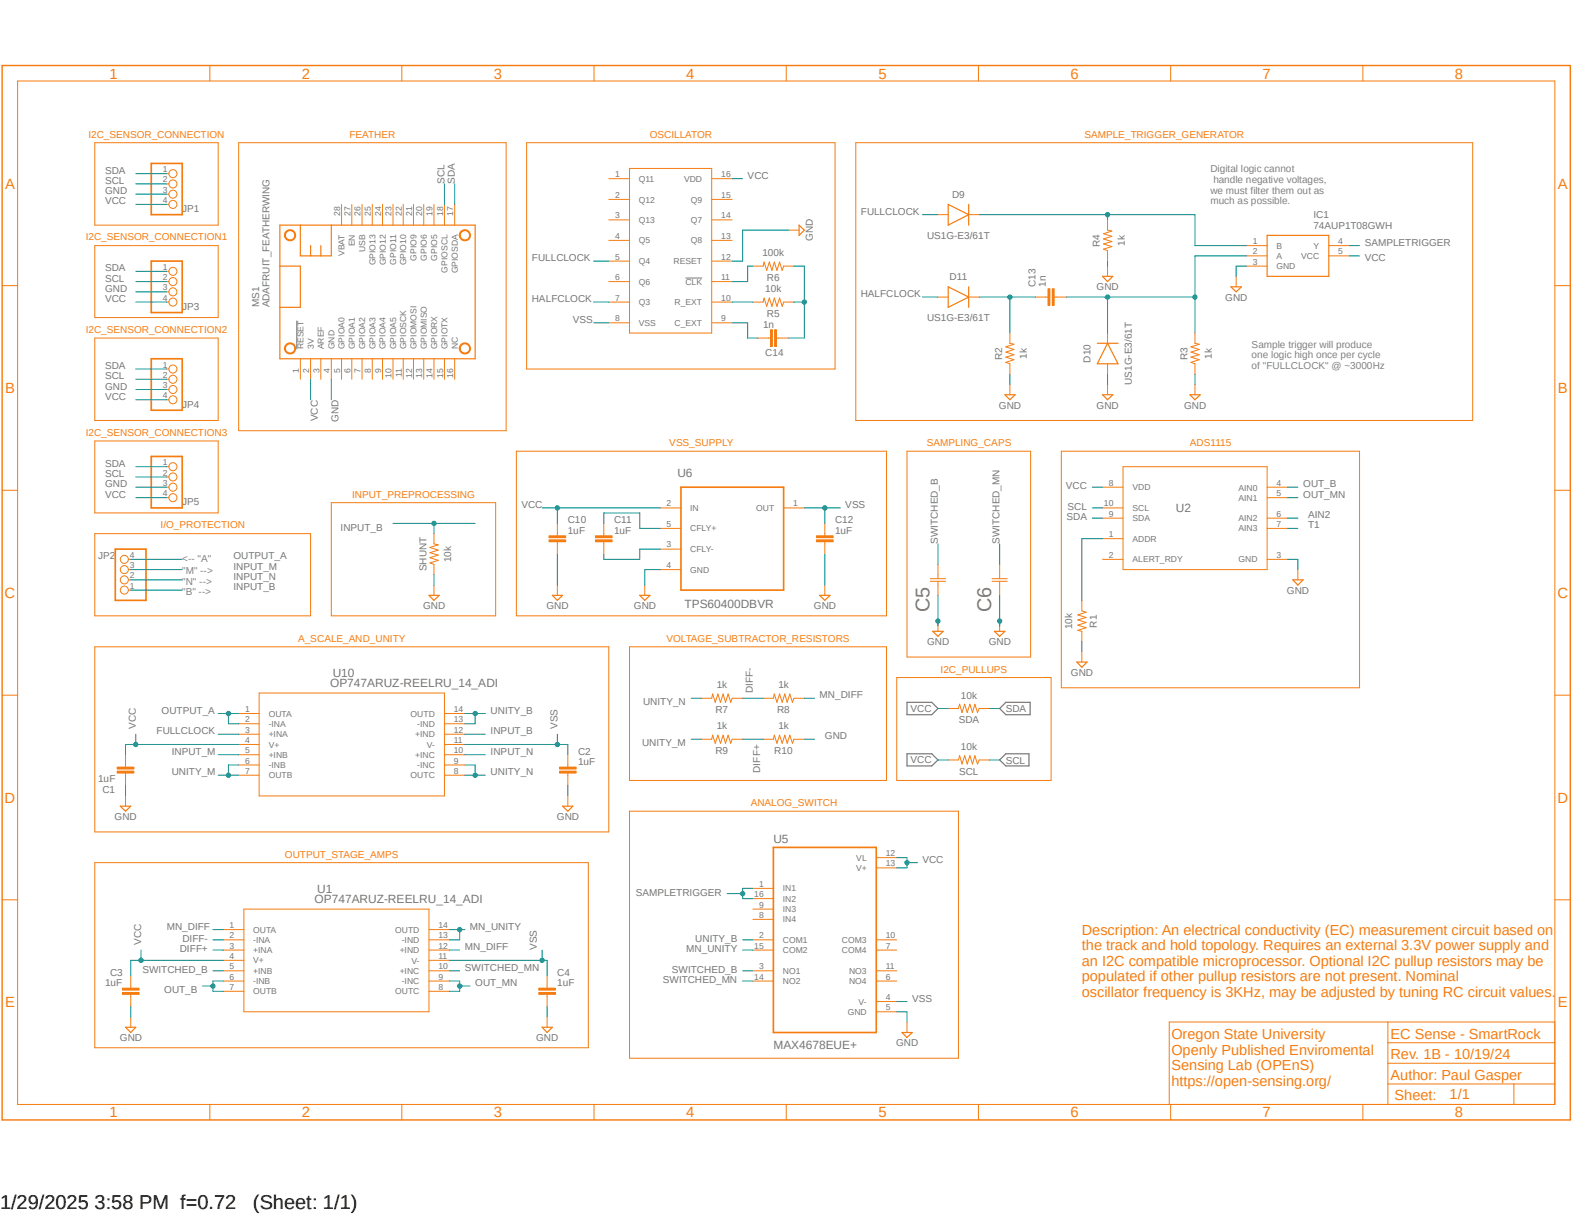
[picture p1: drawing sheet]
<svg xmlns="http://www.w3.org/2000/svg" width="279mm" height="216mm" viewBox="0 0 279 216" stroke-linecap="round" stroke-linejoin="round" font-family="sans-serif">
<path d="M0 11.4l279.4 188M279.4 11.4l-279.4 188" fill="none" stroke="#fff" stroke-width=".18"/>
<path d="M52.7 57v5.1M121.8 49.4h3" fill="none" stroke="#757575" stroke-width=".18"/>
<path d="M161.2 124.8h4.4l1.1 1.1-1.1 1.1h-4.4zM161.2 133.9h4.4l1.1 1.1-1.1 1.1h-4.4zM178.8 124.8h4.3v2.2h-4.3l-1.1-1.1zM178.8 133.9h4.1v2.2h-4.1l-1.1-1.1z" fill="none" stroke="#757575" stroke-width=".21"/>
<g fill="none" stroke="#f57c10" stroke-width=".18">
<path d="M108.2 31.7h3.7M108.2 35.4h3.7M108.2 39.1h3.7M111.9 29.9h14.6v29.3h-14.6zM126.5 31.7h3.6M126.5 35.4h3.6M126.5 39.1h3.6M166.7 38.1h1.8M172.2 38.1h1.8M196.8 39.1v1.8l.8 .2-1.5 .4 1.5 .5-1.5 .5 1.5 .4-1.5 .4 1.5 .5-1.5 .5 .7 .2v1.9M108.2 42.7h3.7M108.2 46.4h3.7"/>
<path d="M108.2 50h3.7M108.2 53.7h3.7M108.2 57.4h3.7M126.5 42.7h3.6M126.5 46.4h3.6M126.5 50h3.6M126.5 53.7h3.6M126.5 57.4h3.6M133.8 53.7h1.8l.2-.7 .5 1.4 .4-1.4 .5 1.4 .4-1.4 .5 1.4 .5-1.4 .4 1.4 .3-.7h1.8M133.8 47.3h1.8l.2-.7 .5 1.4 .4-1.4 .5 1.4 .4-1.4 .5 1.4 .5-1.4 .4 1.4 .3-.7h1.8M136.9 58.6h.4v3h-.4zM137.7 58.6h.3v3h-.3z"/>
<path d="M140.2 40.9h1.8M166.7 52.8h1.8M172.2 52.8h1.8M179.5 59.2v1.8l.7 .2-1.4 .4 1.4 .5-1.4 .5 1.4 .4-1.4 .5 1.4 .4-1.4 .5 .7 .2v1.9M184.1 52.8h2.2M186.3 51.3h.3v3h-.3zM187 51.3h.4v3h-.4zM187.4 52.8h2.2M196.8 47.3v1.8M196.8 59.2v1.8M212.4 59.2v1.8l.7 .2-1.4 .4 1.4 .5-1.4 .5 1.4 .4-1.4 .5 1.4 .4-1.4 .5 .7 .2v1.9M219.7 49.1v1.9"/>
<path d="M221.5 43.6h3.7M221.5 45.5h3.7M221.5 47.3h3.7M236.2 43.6h3.6M236.2 45.5h3.6M134.7 60.1h2.2M138 60.1h2.2M179.5 68.3v1.8M196.8 64.6v1.9M196.8 68.3v1.8M212.4 68.3v1.8M77.1 94.8v1.8l.8 .2-1.5 .5 1.5 .4-1.5 .5 1.5 .4-1.5 .5 1.5 .5-1.5 .4 .7 .3v1.8"/>
<path d="M97.6 95.9h2.9v.4h-2.9zM97.6 95.2h2.9v.3h-2.9zM99.1 93v2.2M99.1 96.3v2.2M105.8 95.9h3v.4h-3zM105.8 95.2h3v.3h-3zM107.3 93v2.2M107.3 96.3v2.2M117.3 90.3h3.7M117.3 93.9h3.7M117.3 97.6h3.7M139.3 90.3h3.7"/>
<path d="M145.1 95.9h3v.4h-3zM145.1 95.2h3v.3h-3zM146.6 93v2.2M146.6 96.3v2.2M77.1 104v1.8M99.1 104v1.8M114.6 104v1.8M117.3 101.2h3.7M146.6 104v1.8M230.7 101.2v1.8M20.8 136.3h3v.4h-3zM20.8 137h3v.4h-3z"/>
<path d="M22.3 134.1v2.2M22.3 137.4v2.2M42.4 126.8h3.7M42.4 128.6h3.7M42.4 130.5h3.7M42.4 132.3h3.7M42.4 134.1h3.7M42.4 135.9h3.7M42.4 137.8h3.7M46.1 123.1h32.9v18.3h-32.9zM79 126.8h3.6M79 128.6h3.6"/>
<path d="M79 130.5h3.6M79 132.3h3.6M79 134.1h3.6M79 135.9h3.6M79 137.8h3.6M99.4 137h3v.4h-3zM99.4 136.3h3v.4h-3zM100.9 134.1v2.2M100.9 137.4v2.2M124.7 124.1h1.8l.2-.8 .4 1.5 .5-1.5 .5 1.5 .4-1.5 .4 1.5 .5-1.5 .5 1.5 .2-.7h1.9M124.7 131.4h1.8l.2-.8 .4 1.5 .5-1.5 .5 1.5 .4-1.5 .4 1.5 .5-1.5 .5 1.5 .2-.7h1.9M135.6 124.1h1.9l.1-.8 .5 1.5 .5-1.5 .4 1.5 .5-1.5 .4 1.5 .5-1.5 .4 1.5 .3-.7h1.9"/>
<path d="M135.6 131.4h1.9l.1-.8 .5 1.5 .5-1.5 .4 1.5 .5-1.5 .4 1.5 .5-1.5 .4 1.5 .3-.7h1.9M22.3 141.4v1.9M100.9 141.4v1.9M133.8 157.9h3.7M133.8 159.7h3.7M155.7 152.4h3.7M155.7 154.2h3.7M21.8 176.4h2.9v.3h-2.9zM21.8 175.6h2.9v.3h-2.9zM23.2 173.4v2.2M23.2 176.7v2.2M39.7 165.2h3.6"/>
<path d="M39.7 167h3.6M39.7 168.8h3.6M39.7 170.6h3.6M39.7 172.5h3.6M39.7 174.3h3.6M39.7 176.1h3.6M43.3 161.5h32.9v18.3h-32.9zM76.2 165.2h3.7M76.2 167h3.7M76.2 168.8h3.7M76.2 170.6h3.7M76.2 172.5h3.7"/>
<path d="M76.2 174.3h3.7M76.2 176.1h3.7M95.8 176.4h2.9v.3h-2.9zM95.8 175.6h2.9v.3h-2.9zM97.2 173.4v2.2M97.2 176.7v2.2M133.8 167h3.7M133.8 168.8h3.7M133.8 172.5h3.7M133.8 174.3h3.7M133.8 161.5h3.7M133.8 163.4h3.7"/>
<path d="M155.7 167h3.7M155.7 168.8h3.7M155.7 172.5h3.7M155.7 174.3h3.7M155.7 179.8h3.7M155.7 178h3.7M23.2 180.7v1.8M97.2 180.7v1.8M161.2 181.6v1.9"/>
</g>
<g fill="none" stroke="#f57c10" stroke-width=".34">
<path d="M137.1 58.6v3M137.8 58.6v3M186.4 51.3v3M187.2 51.3v3M97.6 96.1h2.9M97.6 95.4h2.9M105.8 96.1h3M105.8 95.4h3M145.1 96.1h3M145.1 95.4h3M20.8 136.5h3M20.8 137.2h3"/>
<path d="M99.4 136.5h3M99.4 137.2h3M21.8 176.5h2.9M21.8 175.8h2.9M95.8 176.5h2.9M95.8 175.8h2.9"/>
</g>
<g fill="none" stroke="#f57c10" stroke-width=".21">
<path d="M168.5 36.3l3.7 1.8-3.7 1.9zM172.2 36.3v3.7M142 40l1 .9-1 .9zM168.5 51l3.7 1.8-3.7 1.8zM172.2 51v3.6M196 49.1h1.8l-1 .9zM218.8 51h1.8l-.9 .9zM225.2 41.8h11v7.3h-11zM178.6 70.1h1.8l-.9 .9zM195 61h3.7M196 70.1h1.8l-1 .9zM196.8 61l1.9 3.6h-3.7z"/>
<path d="M211.5 70.1h1.8l-.9 .9zM76.2 105.8h1.9l-1 .9zM98.2 105.8h1.8l-.9 .9zM113.7 105.8h1.8l-.9 .9zM145.7 105.8h1.8l-.9 .9zM229.8 103h1.8l-.9 1zM21.4 143.3h1.8l-.9 .8zM100 143.3h1.8l-.9 .8zM22.3 182.5h1.8l-.9 1zM96.4 182.5h1.8l-1 1zM160.3 183.5h1.8l-.9 .9z"/>
</g>
<path d="M121 86.6h18.3v18.3h-18.3zM137.5 150.6h18.2v32.9h-18.2z" fill="none" stroke="#f57c10" stroke-width=".3"/>
<path d="M82 41.1a1.01 1.01 0 0 1 1.5 .2 1.01 1.01 0 0 1-.6 1.5 1.01 1.01 0 0 1-1.3-1h.2a.83 .83 0 0 1 1.1-.8 .83 .83 0 0 1 .3 1.4 .83 .83 0 0 1-1.3-.2l-.1-.4h-.2l.1-.4z" fill-rule="evenodd" fill="#f57c10"/>
<path d="M82 41.1a1.01 1.01 0 0 1 1.5 .2 1.01 1.01 0 0 1-.6 1.5 1.01 1.01 0 0 1-1.3-1h.2a.83 .83 0 0 1 1.1-.8 .83 .83 0 0 1 .3 1.4 .83 .83 0 0 1-1.3-.2l-.1-.4h-.2l.1-.4z" fill="none" stroke="#f57c10" stroke-width=".18"/>
<path d="M82 61.2a1.01 1.01 0 0 1 1.5 .3 1.01 1.01 0 0 1-.6 1.4 1.01 1.01 0 0 1-1.3-1h.2a.83 .83 0 0 1 1.1-.8 .83 .83 0 0 1 .3 1.4 .83 .83 0 0 1-1.3-.2l-.1-.4h-.2l.1-.4z" fill-rule="evenodd" fill="#f57c10"/>
<path d="M82 61.2a1.01 1.01 0 0 1 1.5 .3 1.01 1.01 0 0 1-.6 1.4 1.01 1.01 0 0 1-1.3-1h.2a.83 .83 0 0 1 1.1-.8 .83 .83 0 0 1 .3 1.4 .83 .83 0 0 1-1.3-.2l-.1-.4h-.2l.1-.4z" fill="none" stroke="#f57c10" stroke-width=".18"/>
<path d="M50.9 61.2a1.01 1.01 0 0 1 1.5 .3 1.01 1.01 0 0 1-.6 1.4 1.01 1.01 0 0 1-1.3-1h.2a.83 .83 0 0 1 1.1-.8 .83 .83 0 0 1 .4 1.4 .83 .83 0 0 1-1.4-.2l-.1-.4h-.2l.1-.4z" fill-rule="evenodd" fill="#f57c10"/>
<path d="M50.9 61.2a1.01 1.01 0 0 1 1.5 .3 1.01 1.01 0 0 1-.6 1.4 1.01 1.01 0 0 1-1.3-1h.2a.83 .83 0 0 1 1.1-.8 .83 .83 0 0 1 .4 1.4 .83 .83 0 0 1-1.4-.2l-.1-.4h-.2l.1-.4z" fill="none" stroke="#f57c10" stroke-width=".18"/>
<path d="M50.9 41.1a1.01 1.01 0 0 1 1.5 .2 1.01 1.01 0 0 1-.6 1.5 1.01 1.01 0 0 1-1.3-1h.2a.83 .83 0 0 1 1.1-.8 .83 .83 0 0 1 .4 1.4 .83 .83 0 0 1-1.4-.2l-.1-.4h-.2l.1-.4z" fill-rule="evenodd" fill="#f57c10"/>
<g fill="none" stroke="#f57c10" stroke-width=".18">
<path d="M3.1 14.4h273.3v181.9h-273.3zM37.3 11.6v2.8M71.4 11.6v2.8M105.6 11.6v2.8M139.7 11.6v2.8M173.9 11.6v2.8M208.1 11.6v2.8M242.2 11.6v2.8M29.6 30.9h.4M29.6 32.7h.4M29.6 34.5h.4M29.6 36.3h.4"/>
<path d="M60.7 36.3v3.7M62.5 36.3v3.7M64.3 36.3v3.7M66.2 36.3v3.7M68 36.3v3.7M69.8 36.3v3.7M71.7 36.3v3.7M73.5 36.3v3.7M75.3 36.3v3.7M77.1 36.3v3.7M79 36.3v3.7M80.8 36.3v3.7"/>
<path d="M.4 50.8h2.7M29.6 48.2h.4M29.6 50h.4M29.6 51.9h.4M29.6 53.7h.4M50.9 41.1a1.01 1.01 0 0 1 1.5 .2 1.01 1.01 0 0 1-.6 1.5 1.01 1.01 0 0 1-1.3-1h.2a.83 .83 0 0 1 1.1-.8 .83 .83 0 0 1 .4 1.4 .83 .83 0 0 1-1.4-.2l-.1-.4h-.2l.1-.4zM276.4 50.8h2.7M29.6 65.6h.4M29.6 67.4h.4M29.6 69.2h.4M29.6 71h.4M53.4 63.8v3.6"/>
<path d="M55.2 63.8v3.6M57 63.8v3.6M58.9 63.8v3.6M60.7 63.8v3.6M62.5 63.8v3.6M64.3 63.8v3.6M66.2 63.8v3.6M68 63.8v3.6M69.8 63.8v3.6M71.7 63.8v3.6M73.5 63.8v3.6M75.3 63.8v3.6"/>
<path d="M77.1 63.8v3.6M79 63.8v3.6M80.8 63.8v3.6M.4 87.1h2.7M22.8 99.4h.4M29.6 86.6h.4M29.6 88.4h.4M29.6 82.9h.4M29.6 84.8h.4M196 95.7h3.6M196 99.4h3.6M196 86.6h3.6"/>
<path d="M196 92.1h3.6M196 90.3h3.6M199.6 82.9h25.6v18.3h-25.6zM225.2 99.4h3.7M225.2 86.6h3.7M225.2 88.4h3.7M225.2 92.1h3.7M225.2 93.9h3.7M276.4 87.1h2.7M22.8 101.2h.4M22.8 104.9h.4M22.8 103h.4"/>
<path d="M165.4 103.3h2.7M165.4 102.8h2.7M166.7 100.3v2.5M166.7 103.3v2.5M166.7 110.4v1.8M176.3 103.3h2.7M176.3 102.8h2.7M177.7 100.3v2.5M177.7 103.3v2.5M177.7 110.4v1.8M192.3 106.7v1.8l.7 .3-1.4 .5 1.4 .4-1.4 .5 1.4 .4-1.4 .5 1.4 .4-1.4 .5 .7 .2v1.8M192.3 115.8v1.8"/>
<path d="M.4 123.5h2.7M168.5 125.9h1.8l.3-.8 .4 1.5 .4-1.5 .5 1.5 .5-1.5 .4 1.5 .5-1.5 .4 1.5 .3-.7h1.9M168.5 135h1.8l.3-.7 .4 1.5 .4-1.5 .5 1.5 .5-1.5 .4 1.5 .5-1.5 .4 1.5 .3-.8h1.9M276.4 123.5h2.7M.4 159.9h2.7M276.4 159.9h2.7M37.3 196.3v2.7M71.4 196.3v2.7M105.6 196.3v2.7M139.7 196.3v2.7M173.9 196.3v2.7M208.1 196.3v2.7"/>
<path d="M242.2 196.3v2.7M246.7 192.6h29.7M246.7 181.6v14.7M246.7 188.9h29.7M246.7 185.3h29.7M269.1 192.6v3.7M276.4 181.6h-68.6v14.7"/>
<circle cx="30.7" cy="32.7" r=".72"/>
<circle cx="30.7" cy="34.5" r=".72"/>
<circle cx="30.7" cy="36.3" r=".72"/>
<circle cx="30.7" cy="30.9" r=".72"/>
<circle cx="30.7" cy="53.7" r=".72"/>
<circle cx="30.7" cy="48.2" r=".72"/>
<circle cx="30.7" cy="50" r=".72"/>
<circle cx="30.7" cy="51.9" r=".72"/>
<circle cx="30.7" cy="71" r=".72"/>
<circle cx="30.7" cy="65.6" r=".72"/>
<circle cx="30.7" cy="67.4" r=".72"/>
<circle cx="30.7" cy="69.2" r=".72"/>
<circle cx="22.1" cy="99.4" r=".72"/>
<circle cx="30.7" cy="82.9" r=".72"/>
<circle cx="30.7" cy="86.6" r=".72"/>
<circle cx="30.7" cy="84.8" r=".72"/>
<circle cx="30.7" cy="88.4" r=".72"/>
<circle cx="22.1" cy="103" r=".72"/>
<circle cx="22.1" cy="101.2" r=".72"/>
<circle cx="22.1" cy="104.9" r=".72"/>
</g>
<path d="M49.7 40h34.8v23.8h-34.8zM49.7 47.3h3.7v7.3h-3.7M53.4 40v5.5h5.5v-5.5M55.2 43.6v1.9M57 43.6v1.9M165.8 112.2h1.8l-.9 .9zM176.7 112.2h1.9l-.9 .9zM191.4 117.6h1.8l-.9 1z" fill="none" stroke="#f57c10" stroke-width=".21"/>
<path d="M26.9 29h5.5v9.1h-5.5zM26.9 46.4h5.5v9.1h-5.5zM26.9 63.8h5.5v9.1h-5.5zM20.5 97.6h5.5v9.1h-5.5zM26.9 81.1h5.5v9.2h-5.5z" fill="none" stroke="#f57c10" stroke-width=".3"/>
<path d="M.4 11.6h278.7v187.4h-278.7z" fill="none" stroke="#f57c10" stroke-width=".25"/>
<g fill="none" stroke="#009292" stroke-width=".18">
<path d="M140.2 40.9h-8.2v5.5h-1.9M196.8 46.4v.9M221.5 47.3h-1.8v1.8M58.9 67.4v3.6M179.5 66.5v1.8M196.8 66.5v1.8M212.4 66.5v1.8M99.1 98.5v5.5M146.6 98.5v5.5M228.9 99.4h1.8v1.8M77.1 102.1v1.9M117.3 101.2h-2.7v2.8"/>
<path d="M177.7 105.8v5.5M22.3 139.6v1.8M100.9 139.6v1.8M23.2 178.9v1.8M97.2 178.9v1.8M159.4 179.8h1.8v1.8"/>
</g>
<circle cx="177.7" cy="110.4" r=".38" fill="#009292"/>
<g fill="none" stroke="#009292" stroke-width=".18">
<path d="M166.7 105.8v5.5"/>
<circle cx="177.7" cy="110.4" r=".38"/>
</g>
<circle cx="166.7" cy="110.4" r=".38" fill="#009292"/>
<g fill="none" stroke="#009292" stroke-width=".18">
<path d="M24.1 34.5h5.5M24.1 51.9h5.5M24.1 69.2h5.5M23.2 99.4h9.2M24.1 86.6h5.5M192.3 114v1.8M38.8 126.8h3.6M40.6 126.8v1.8h1.8M143 131.4h1.8"/>
<circle cx="166.7" cy="110.4" r=".38"/>
</g>
<circle cx="40.6" cy="126.8" r=".38" fill="#009292"/>
<g fill="none" stroke="#009292" stroke-width=".18">
<path d="M69.8 93h14.7M77.1 93v1.8M23.2 101.2h9.2M23.2 103h9.2M23.2 104.9h9.2M38.8 134.1h3.6M82.6 134.1h3.7"/>
<circle cx="40.6" cy="126.8" r=".38"/>
</g>
<circle cx="77.1" cy="93" r=".38" fill="#009292"/>
<g fill="none" stroke="#009292" stroke-width=".18">
<path d="M38.8 137.8h3.6M42.4 135.9h-1.8v1.9M82.6 130.5h3.7"/>
<circle cx="77.1" cy="93" r=".38"/>
</g>
<circle cx="40.6" cy="137.8" r=".38" fill="#009292"/>
<g fill="none" stroke="#009292" stroke-width=".18">
<path d="M82.6 126.8h3.7M84.5 126.8v1.8h-1.9M122.9 131.4h1.8"/>
<circle cx="40.6" cy="137.8" r=".38"/>
</g>
<circle cx="84.5" cy="126.8" r=".38" fill="#009292"/>
<g fill="none" stroke="#009292" stroke-width=".18">
<path d="M82.6 137.8h3.7M82.6 135.9h1.9v1.9M132 167h1.8"/>
<circle cx="84.5" cy="126.8" r=".38"/>
</g>
<circle cx="84.5" cy="137.8" r=".38" fill="#009292"/>
<g fill="none" stroke="#009292" stroke-width=".18">
<path d="M96.4 90.3h20.9M99.1 90.3v2.7M122.9 124.1h1.8"/>
<circle cx="84.5" cy="137.8" r=".38"/>
</g>
<circle cx="99.1" cy="90.3" r=".38" fill="#009292"/>
<g fill="none" stroke="#009292" stroke-width=".18">
<path d="M24.1 130.5v1.8M42.4 132.3h-20.1v1.8"/>
<circle cx="99.1" cy="90.3" r=".38"/>
</g>
<circle cx="24.1" cy="132.3" r=".38" fill="#009292"/>
<g fill="none" stroke="#009292" stroke-width=".18">
<path d="M239.8 45.5h1.8M25.1 168.8v1.8M39.7 170.6h-16.5v2.8"/>
<circle cx="24.1" cy="132.3" r=".38"/>
</g>
<circle cx="25.1" cy="170.6" r=".38" fill="#009292"/>
<g fill="none" stroke="#009292" stroke-width=".18">
<path d="M194.1 86.6h1.9M159.4 152.4h1.8v1.8h-1.8"/>
<circle cx="25.1" cy="170.6" r=".38"/>
</g>
<circle cx="161.2" cy="153.3" r=".38" fill="#009292"/>
<g fill="none" stroke="#009292" stroke-width=".18">
<path d="M24.1 36.3h5.5M130.1 31.7h1.9M24.1 53.7h5.5M24.1 71h5.5M55.2 67.4v3.6M24.1 88.4h5.5M143 90.3h6.4M146.6 90.3v2.7M166.7 125.9h1.8M166.7 135h1.8M161.2 153.3h1.9"/>
<circle cx="161.2" cy="153.3" r=".38"/>
</g>
<circle cx="146.6" cy="90.3" r=".38" fill="#009292"/>
<g fill="none" stroke="#009292" stroke-width=".18">
<path d="M82.6 132.3h18.3v1.8M99.1 130.5v1.8"/>
<circle cx="146.6" cy="90.3" r=".38"/>
</g>
<circle cx="99.1" cy="132.3" r=".38" fill="#009292"/>
<g fill="none" stroke="#009292" stroke-width=".18">
<path d="M105.5 57.4h2.7M79.9 170.6h17.3v2.8M96.4 168.8v1.8"/>
<circle cx="99.1" cy="132.3" r=".38"/>
</g>
<circle cx="96.4" cy="170.6" r=".38" fill="#009292"/>
<g fill="none" stroke="#009292" stroke-width=".18">
<path d="M174 52.8h10.1M179.5 52.8v6.4M107.3 93v-1.9h6.4v2.8h3.6M117.3 97.6h-3.6v1.8h-6.4v-.9M159.4 178h1.8"/>
<circle cx="96.4" cy="170.6" r=".38"/>
</g>
<circle cx="179.5" cy="52.8" r=".38" fill="#009292"/>
<g fill="none" stroke="#009292" stroke-width=".18">
<path d="M189.6 52.8h22.8v6.4M196.8 52.8v6.4"/>
<circle cx="179.5" cy="52.8" r=".38"/>
</g>
<circle cx="196.8" cy="52.8" r=".38" fill="#009292"/>
<g fill="none" stroke="#009292" stroke-width=".18">
<path d="M212.4 45.5v7.3"/>
<circle cx="196.8" cy="52.8" r=".38"/>
</g>
<circle cx="212.4" cy="52.8" r=".38" fill="#009292"/>
<g fill="none" stroke="#009292" stroke-width=".18">
<path d="M164 38.1h2.7M174 38.1h38.4M196.8 38.1v1M105.5 46.4h2.7M105.5 53.7h2.7M164 52.8h2.7M212.4 45.5h9.1M38.8 130.5h3.6"/>
<circle cx="212.4" cy="52.8" r=".38"/>
</g>
<circle cx="196.8" cy="38.1" r=".38" fill="#009292"/>
<g fill="none" stroke="#009292" stroke-width=".18">
<path d="M212.4 38.1v5.5h9.1M239.8 43.6h1.8M133.8 157.9h-1.8v1.8h1.8"/>
<circle cx="196.8" cy="38.1" r=".38"/>
</g>
<circle cx="132" cy="158.8" r=".38" fill="#009292"/>
<g fill="none" stroke="#009292" stroke-width=".18">
<path d="M130.1 57.4h2.8v2.7h1.8M130.1 53.7h3.7M133.8 47.3h-.9v2.7h-2.8M141.1 47.3h1.9v12.8h-2.8M141.1 53.7h1.9M129.2 158.8h2.8"/>
<circle cx="132" cy="158.8" r=".38"/>
</g>
<circle cx="143" cy="53.7" r=".38" fill="#009292"/>
<g fill="none" stroke="#009292" stroke-width=".18">
<path d="M132 124.1h3.6M132 131.4h3.6M143 124.1h1.8M37.8 167h1.9M37.8 168.8h1.9M37.8 165.2h1.9M79.9 168.8h1.8M79.9 165.2h2.7M81.7 165.2v1.8h-1.8"/>
<circle cx="143" cy="53.7" r=".38"/>
</g>
<circle cx="81.7" cy="165.2" r=".38" fill="#009292"/>
<g fill="none" stroke="#009292" stroke-width=".18">
<path d="M166.7 96.6v3.7M177.7 96.6v3.7M37.8 172.5h1.9M39.7 174.3h-1.9v1.8h1.9M79.9 172.5h1.8M132 168.8h1.8M132 172.5h1.8M132 174.3h1.8"/>
<circle cx="81.7" cy="165.2" r=".38"/>
</g>
<circle cx="37.8" cy="175.2" r=".38" fill="#009292"/>
<g fill="none" stroke="#009292" stroke-width=".18">
<path d="M228.9 86.6h1.8M36 175.2h1.8M79.9 174.3h1.8v1.8h-1.8"/>
<circle cx="37.8" cy="175.2" r=".38"/>
</g>
<circle cx="81.7" cy="175.2" r=".38" fill="#009292"/>
<g fill="none" stroke="#009292" stroke-width=".18">
<path d="M24.1 32.7h5.5M24.1 30.9h5.5M79 32.7v3.6M80.8 32.7v3.6M24.1 50h5.5M24.1 48.2h5.5M24.1 67.4h5.5M24.1 65.6h5.5M24.1 84.8h5.5M24.1 82.9h5.5M194.1 90.3h1.9M194.1 92.1h1.9"/>
<path d="M196 95.7h-3.7v11M228.9 88.4h1.8M228.9 92.1h1.8M228.9 93.9h1.8M175.9 135h1.8M175.9 125.9h1.8M81.7 175.2h1.8"/>
<circle cx="81.7" cy="175.2" r=".38"/>
</g>
<g fill="none" stroke="#f57c10" stroke-width=".18">
<path d="M16.8 25.4h22v14.6h-22zM42.4 25.4h47.6v51.1h-47.6zM93.6 25.4h54.8v40.2h-54.8zM152.1 25.4h109.6v49.3h-109.6zM16.8 43.6h22v12.8h-22zM16.8 60.1h22v14.6h-22zM16.8 78.4h22v12.7h-22zM16.8 94.8h38.4v14.6h-38.4zM58.9 89.3h29.2v20.1h-29.2zM91.8 80.2h65.8v29.2h-65.8zM161.2 80.2h22v36.6h-22zM188.6 80.2h53v42h-53z"/>
<path d="M16.8 114.9h91.4v32.9h-91.4zM111.9 114.9h45.7v23.8h-45.7zM159.4 120.4h27.4v18.3h-27.4zM16.8 153.3h87.8v32.9h-87.8zM111.9 144.1h58.4v43.9h-58.4z"/>
</g>
<g font-size="3.6">
<text x="0" y="214.9">1/29/2025 3:58 PM f=0.72</text>
<text x="44.9" y="214.9">(Sheet: 1/1)</text>
</g>
<g font-size="3.5" fill="#757575">
<text x="165.2" y="108.7" transform="rotate(-90 165.2 108.7)">C5</text>
<text x="176.2" y="108.7" transform="rotate(-90 176.2 108.7)">C6</text>
</g>
<g font-size="2.6" fill="#f57c10">
<text x="19.5" y="14">1</text>
<text x="53.6" y="14">2</text>
<text x="87.8" y="14">3</text>
<text x="122" y="14">4</text>
<text x="156.1" y="14">5</text>
<text x="190.2" y="14">6</text>
<text x="224.4" y="14">7</text>
<text x="258.6" y="14">8</text>
<text x=".9" y="33.5">A</text>
<text x="276.9" y="33.5">A</text>
<text x=".9" y="69.9">B</text>
<text x="276.9" y="69.9">B</text>
<text x=".8" y="106.3">C</text>
<text x="276.8" y="106.3">C</text>
<text x=".8" y="142.6">D</text>
<text x="276.8" y="142.6">D</text>
<text x="192.3" y="166.1">Description: An electrical conductivity (EC) measurement circuit based on</text>
<text x="192.3" y="168.8">the track and hold topology. Requires an external 3.3V power supply and</text>
<text x="192.3" y="171.6">an I2C compatible microprocessor. Optional I2C pullup resistors may be</text>
<text x=".9" y="179">E</text>
<text x="192.3" y="174.3">populated if other pullup resistors are not present. Nominal</text>
<text x="192.3" y="177.1">oscillator frequency is 3KHz, may be adjusted by tuning RC circuit values.</text>
<text x="276.9" y="179">E</text>
<text x="208.2" y="184.7">Oregon State University</text>
<text x="247.1" y="184.6">EC Sense - SmartRock</text>
<text x="208.2" y="187.5">Openly Published Enviromental</text>
<text x="208.2" y="190.2">Sensing Lab (OPEnS)</text>
<text x="247.1" y="188.2">Rev. 1B - 10/19/24</text>
<text x="247.1" y="191.9">Author: Paul Gasper</text>
<text x="208.2" y="193">https://open-sensing.org/</text>
<text x="247.9" y="195.4">Sheet:</text>
<text x="257.6" y="195.3">1/1</text>
<text x="19.5" y="198.5">1</text>
<text x="53.6" y="198.5">2</text>
<text x="87.8" y="198.5">3</text>
<text x="122" y="198.5">4</text>
<text x="156.1" y="198.5">5</text>
<text x="190.2" y="198.5">6</text>
<text x="224.4" y="198.5">7</text>
<text x="258.6" y="198.5">8</text>
</g>
<g font-size="2.1" fill="#757575">
<text x="120.4" y="84.8">U6</text>
<text x="209" y="91">U2</text>
<text x="121.7" y="108">TPS60400DBVR</text>
<text x="58.7" y="122">OP747ARUZ-REELRU_14_ADI</text>
<text x="59.1" y="120.2">U10</text>
<text x="137.5" y="149.9">U5</text>
<text x="55.9" y="160.4">OP747ARUZ-REELRU_14_ADI</text>
<text x="56.4" y="158.6">U1</text>
<text x="137.5" y="186.4">MAX4678EUE+</text>
</g>
<g font-size="1.8" fill="#f57c10">
<text x="15.7" y="24.5">I2C_SENSOR_CONNECTION</text>
<text x="62.1" y="24.5">FEATHER</text>
<text x="115.5" y="24.5">OSCILLATOR</text>
<text x="192.7" y="24.5">SAMPLE_TRIGGER_GENERATOR</text>
<text x="15.2" y="42.7">I2C_SENSOR_CONNECTION1</text>
<text x="15.2" y="59.2">I2C_SENSOR_CONNECTION2</text>
<text x="15.2" y="77.5">I2C_SENSOR_CONNECTION3</text>
<text x="119" y="79.3">VSS_SUPPLY</text>
<text x="164.7" y="79.3">SAMPLING_CAPS</text>
<text x="211.5" y="79.3">ADS1115</text>
<text x="62.6" y="88.4">INPUT_PREPROCESSING</text>
<text x="28.5" y="93.9">I/O_PROTECTION</text>
<text x="53" y="114">A_SCALE_AND_UNITY</text>
<text x="118.5" y="114">VOLTAGE_SUBTRACTOR_RESISTORS</text>
<text x="167.2" y="119.5">I2C_PULLUPS</text>
<text x="133.4" y="143.3">ANALOG_SWITCH</text>
<text x="50.6" y="152.4">OUTPUT_STAGE_AMPS</text>
</g>
<g font-size="1.8" fill="#757575">
<text x="18.7" y="34.5">GND</text>
<text x="18.7" y="32.7">SCL</text>
<text x="18.7" y="30.9">SDA</text>
<text x="79" y="32.7" transform="rotate(-90 79 32.7)">SCL</text>
<text x="80.8" y="32.7" transform="rotate(-90 80.8 32.7)">SDA</text>
<text x="132.9" y="31.7">VCC</text>
<text x="169.2" y="35.1">D9</text>
<text x="18.7" y="36.3">VCC</text>
<text x="32.4" y="37.7">JP1</text>
<text x="153" y="38.1">FULLCLOCK</text>
<text x="233.4" y="40.6">74AUP1T08GWH</text>
<text x="233.4" y="38.8">IC1</text>
<text x="94.5" y="46.4">FULLCLOCK</text>
<text x="135.5" y="45.6">100k</text>
<text x="144.5" y="42.8" transform="rotate(-90 144.5 42.8)">GND</text>
<text x="164.8" y="42.5">US1G-E3/61T</text>
<text x="195.5" y="43.9" transform="rotate(-90 195.5 43.9)">R4</text>
<text x="199.9" y="43.6" transform="rotate(-90 199.9 43.6)">1k</text>
<text x="242.6" y="46.4">VCC</text>
<text x="242.6" y="43.6">SAMPLETRIGGER</text>
<text x="18.7" y="51.9">GND</text>
<text x="18.7" y="53.7">VCC</text>
<text x="18.7" y="50">SCL</text>
<text x="18.7" y="48.2">SDA</text>
<text x="94.5" y="53.7">HALFCLOCK</text>
<text x="136" y="51.9">10k</text>
<text x="136.3" y="49.9">R6</text>
<text x="153" y="52.8">HALFCLOCK</text>
<text x="168.8" y="49.7">D11</text>
<text x="184.1" y="51" transform="rotate(-90 184.1 51)">C13</text>
<text x="185.9" y="51" transform="rotate(-90 185.9 51)">1n</text>
<text x="194.9" y="51.6">GND</text>
<text x="217.8" y="53.4">GND</text>
<text x="32.4" y="55.1">JP3</text>
<text x="46.1" y="54.6" transform="rotate(-90 46.1 54.6)">MS1</text>
<text x="47.9" y="54.6" transform="rotate(-90 47.9 54.6)">ADAFRUIT_FEATHERWING</text>
<text x="101.8" y="57.4">VSS</text>
<text x="135.6" y="58.3">1n</text>
<text x="136.3" y="56.3">R5</text>
<text x="164.8" y="57.1">US1G-E3/61T</text>
<text x="18.7" y="65.6">SDA</text>
<text x="136" y="63.2">C14</text>
<text x="178.1" y="64" transform="rotate(-90 178.1 64)">R2</text>
<text x="182.5" y="63.8" transform="rotate(-90 182.5 63.8)">1k</text>
<text x="193.8" y="64.4" transform="rotate(-90 193.8 64.4)">D10</text>
<text x="211" y="64" transform="rotate(-90 211 64)">R3</text>
<text x="215.4" y="63.8" transform="rotate(-90 215.4 63.8)">1k</text>
<text x="18.7" y="69.2">GND</text>
<text x="18.7" y="71.1">VCC</text>
<text x="18.7" y="67.4">SCL</text>
<text x="201.2" y="68.4" transform="rotate(-90 201.2 68.4)">US1G-E3/61T</text>
<text x="32.4" y="72.4">JP4</text>
<text x="56.5" y="74.8" transform="rotate(-90 56.5 74.8)">VCC</text>
<text x="60.2" y="75" transform="rotate(-90 60.2 75)">GND</text>
<text x="177.5" y="72.6">GND</text>
<text x="194.9" y="72.6">GND</text>
<text x="210.4" y="72.6">GND</text>
<text x="18.7" y="82.9">SDA</text>
<text x="18.7" y="86.6">GND</text>
<text x="18.7" y="88.4">VCC</text>
<text x="18.7" y="84.8">SCL</text>
<text x="32.4" y="89.8">JP5</text>
<text x="189.4" y="87">VCC</text>
<text x="231.6" y="86.6">OUT_B</text>
<text x="231.6" y="88.4">OUT_MN</text>
<text x="60.5" y="94.3">INPUT_B</text>
<text x="92.7" y="90.3">VCC</text>
<text x="100.9" y="94.8">1uF</text>
<text x="100.9" y="93">C10</text>
<text x="109.1" y="94.8">1uF</text>
<text x="109.1" y="93">C11</text>
<text x="148.4" y="94.8">1uF</text>
<text x="148.4" y="93">C12</text>
<text x="150.2" y="90.3">VSS</text>
<text x="189.6" y="92.4">SDA</text>
<text x="189.7" y="90.6">SCL</text>
<text x="232.5" y="93.9">T1</text>
<text x="232.5" y="92.1">AIN2</text>
<text x="17.4" y="99.3">JP2</text>
<text x="41.5" y="99.4">OUTPUT_A</text>
<text x="41.5" y="101.2">INPUT_M</text>
<text x="75.8" y="101.5" transform="rotate(-90 75.8 101.5)">SHUNT</text>
<text x="80.2" y="99.9" transform="rotate(-90 80.2 99.9)">10k</text>
<text x="166.7" y="96.6" transform="rotate(-90 166.7 96.6)">SWITCHED_B</text>
<text x="177.7" y="96.6" transform="rotate(-90 177.7 96.6)">SWITCHED_MN</text>
<text x="41.5" y="103">INPUT_N</text>
<text x="41.5" y="104.9">INPUT_B</text>
<text x="228.7" y="105.5">GND</text>
<text x="75.2" y="108.2">GND</text>
<text x="97.1" y="108.2">GND</text>
<text x="112.6" y="108.2">GND</text>
<text x="144.7" y="108.2">GND</text>
<text x="190.5" y="111.8" transform="rotate(-90 190.5 111.8)">10k</text>
<text x="194.9" y="111.5" transform="rotate(-90 194.9 111.5)">R1</text>
<text x="164.8" y="114.6">GND</text>
<text x="175.7" y="114.6">GND</text>
<text x="114.3" y="125.3">UNITY_N</text>
<text x="127.4" y="122.3">1k</text>
<text x="133.8" y="123.1" transform="rotate(-90 133.8 123.1)">DIFF-</text>
<text x="138.4" y="122.3">1k</text>
<text x="145.7" y="124.1">MN_DIFF</text>
<text x="170.8" y="124.2">10k</text>
<text x="190.3" y="120.1">GND</text>
<text x="24.1" y="129.5" transform="rotate(-90 24.1 129.5)">VCC</text>
<text x="27.8" y="130.5">FULLCLOCK</text>
<text x="28.7" y="126.8">OUTPUT_A</text>
<text x="87.2" y="130.5">INPUT_B</text>
<text x="87.2" y="126.8">UNITY_B</text>
<text x="99.1" y="129.5" transform="rotate(-90 99.1 129.5)">VSS</text>
<text x="127.2" y="126.7">R7</text>
<text x="127.4" y="129.6">1k</text>
<text x="138.1" y="126.7">R8</text>
<text x="138.4" y="129.6">1k</text>
<text x="146.6" y="131.4">GND</text>
<text x="161.8" y="126.5">VCC</text>
<text x="170.4" y="128.5">SDA</text>
<text x="178.8" y="126.5">SDA</text>
<text x="30.5" y="134.1">INPUT_M</text>
<text x="30.5" y="137.8">UNITY_M</text>
<text x="87.2" y="134.1">INPUT_N</text>
<text x="87.2" y="137.8">UNITY_N</text>
<text x="102.7" y="135.9">1uF</text>
<text x="102.7" y="134.1">C2</text>
<text x="114.1" y="132.6">UNITY_M</text>
<text x="127.2" y="134">R9</text>
<text x="135.1" y="137.3" transform="rotate(-90 135.1 137.3)">DIFF+</text>
<text x="137.6" y="134">R10</text>
<text x="161.8" y="135.6">VCC</text>
<text x="170.5" y="137.7">SCL</text>
<text x="170.8" y="133.3">10k</text>
<text x="178.8" y="135.7">SCL</text>
<text x="17.4" y="139">1uF</text>
<text x="18.2" y="140.9">C1</text>
<text x="20.4" y="145.7">GND</text>
<text x="99" y="145.7">GND</text>
<text x="164" y="153.3">VCC</text>
<text x="113" y="159.1">SAMPLETRIGGER</text>
<text x="25.1" y="167.9" transform="rotate(-90 25.1 167.9)">VCC</text>
<text x="29.6" y="165.2">MN_DIFF</text>
<text x="32.4" y="167.4">DIFF-</text>
<text x="83.5" y="165.2">MN_UNITY</text>
<text x="123.6" y="167.4">UNITY_B</text>
<text x="19.6" y="173.4">C3</text>
<text x="25.3" y="172.8">SWITCHED_B</text>
<text x="32" y="169.2">DIFF+</text>
<text x="82.6" y="168.8">MN_DIFF</text>
<text x="82.6" y="172.5">SWITCHED_MN</text>
<text x="95.4" y="168.8" transform="rotate(-90 95.4 168.8)">VSS</text>
<text x="99.1" y="173.4">C4</text>
<text x="119.4" y="172.8">SWITCHED_B</text>
<text x="122" y="169.2">MN_UNITY</text>
<text x="18.7" y="175.2">1uF</text>
<text x="29.2" y="176.5">OUT_B</text>
<text x="84.5" y="175.2">OUT_MN</text>
<text x="99.1" y="175.2">1uF</text>
<text x="117.8" y="174.7">SWITCHED_MN</text>
<text x="162.1" y="178">VSS</text>
<text x="21.3" y="185">GND</text>
<text x="95.3" y="185">GND</text>
<text x="159.3" y="185.9">GND</text>
</g>
<g font-size="1.8" fill="#808080">
<text x="215.1" y="30.6">Digital logic cannot</text>
<text x="215.1" y="34.4">we must filter them out as</text>
<text x="215.7" y="32.5">handle negative voltages,</text>
<text x="215.1" y="36.3">much as possible.</text>
<text x="222.5" y="61.8">Sample trigger will produce</text>
<text x="222.5" y="63.7">one logic high once per cycle</text>
<text x="222.5" y="65.6">of &quot;FULLCLOCK&quot; @ ~3000Hz</text>
<text x="32.4" y="99.9">&lt;-- &quot;A&quot;</text>
<text x="32.4" y="102.1">&quot;M&quot; --&gt;</text>
<text x="32.4" y="103.9">&quot;N&quot; --&gt;</text>
<text x="32.4" y="105.7">&quot;B&quot; --&gt;</text>
</g>
<g font-size="1.5" fill="#757575">
<text x="28.9" y="30.6">1</text>
<text x="28.9" y="32.4">2</text>
<text x="28.9" y="34.2">3</text>
<text x="109.3" y="31.5">1</text>
<text x="109.3" y="35.2">2</text>
<text x="113.5" y="32.3">Q11</text>
<text x="113.5" y="36">Q12</text>
<text x="121.6" y="32.3">VDD</text>
<text x="122.8" y="36">Q9</text>
<text x="128.2" y="35.2">15</text>
<text x="128.2" y="31.5">16</text>
<text x="28.9" y="36.1">4</text>
<text x="60.5" y="38.3" transform="rotate(-90 60.5 38.3)">28</text>
<text x="62.3" y="38.3" transform="rotate(-90 62.3 38.3)">27</text>
<text x="64.1" y="38.3" transform="rotate(-90 64.1 38.3)">26</text>
<text x="65.9" y="38.3" transform="rotate(-90 65.9 38.3)">25</text>
<text x="67.7" y="38.3" transform="rotate(-90 67.7 38.3)">24</text>
<text x="69.6" y="38.3" transform="rotate(-90 69.6 38.3)">23</text>
<text x="71.4" y="38.3" transform="rotate(-90 71.4 38.3)">22</text>
<text x="73.2" y="38.3" transform="rotate(-90 73.2 38.3)">21</text>
<text x="75.1" y="38.3" transform="rotate(-90 75.1 38.3)">20</text>
<text x="76.9" y="38.3" transform="rotate(-90 76.9 38.3)">19</text>
<text x="78.7" y="38.3" transform="rotate(-90 78.7 38.3)">18</text>
<text x="80.6" y="38.3" transform="rotate(-90 80.6 38.3)">17</text>
<text x="109.3" y="38.8">3</text>
<text x="113.5" y="39.6">Q13</text>
<text x="122.8" y="39.6">Q7</text>
<text x="128.2" y="38.8">14</text>
<text x="28.9" y="48">1</text>
<text x="61.3" y="45.5" transform="rotate(-90 61.3 45.5)">VBAT</text>
<text x="63.1" y="43.8" transform="rotate(-90 63.1 43.8)">EN</text>
<text x="64.9" y="44.8" transform="rotate(-90 64.9 44.8)">USB</text>
<text x="66.7" y="47.2" transform="rotate(-90 66.7 47.2)">GPIO13</text>
<text x="68.6" y="47.2" transform="rotate(-90 68.6 47.2)">GPIO12</text>
<text x="70.4" y="47" transform="rotate(-90 70.4 47)">GPIO11</text>
<text x="72.2" y="47.2" transform="rotate(-90 72.2 47.2)">GPIO10</text>
<text x="74" y="46.3" transform="rotate(-90 74 46.3)">GPIO9</text>
<text x="75.9" y="46.3" transform="rotate(-90 75.9 46.3)">GPIO6</text>
<text x="77.7" y="46.3" transform="rotate(-90 77.7 46.3)">GPIO5</text>
<text x="109.3" y="42.5">4</text>
<text x="109.3" y="46.1">5</text>
<text x="113.5" y="43.3">Q5</text>
<text x="113.5" y="46.9">Q4</text>
<text x="119.7" y="46.9">RESET</text>
<text x="122.8" y="43.3">Q8</text>
<text x="128.2" y="46.1">12</text>
<text x="128.2" y="42.5">13</text>
<text x="222.7" y="43.4">1</text>
<text x="222.7" y="45.2">2</text>
<text x="222.7" y="47">3</text>
<text x="226.9" y="44.2">B</text>
<text x="226.9" y="46">A</text>
<text x="226.9" y="47.8">GND</text>
<text x="231.3" y="46">VCC</text>
<text x="233.5" y="44.2">Y</text>
<text x="237.8" y="43.4">4</text>
<text x="237.8" y="45.2">5</text>
<text x="28.9" y="49.8">2</text>
<text x="28.9" y="51.6">3</text>
<text x="28.9" y="53.4">4</text>
<text x="79.5" y="48.4" transform="rotate(-90 79.5 48.4)">GPIOSCL</text>
<text x="81.4" y="48.6" transform="rotate(-90 81.4 48.6)">GPIOSDA</text>
<text x="109.3" y="49.8">6</text>
<text x="109.3" y="53.4">7</text>
<text x="113.5" y="50.6">Q6</text>
<text x="121.8" y="50.6">CLK</text>
<text x="128.2" y="53.4">10</text>
<text x="128.2" y="49.8">11</text>
<text x="109.3" y="57.1">8</text>
<text x="113.5" y="54.2">Q3</text>
<text x="113.5" y="57.9">VSS</text>
<text x="119.9" y="57.9">C_EXT</text>
<text x="119.9" y="54.2">R_EXT</text>
<text x="128.2" y="57.1">9</text>
<text x="28.9" y="65.3">1</text>
<text x="53.9" y="62.1" transform="rotate(-90 53.9 62.1)">RESET</text>
<text x="55.8" y="62.1" transform="rotate(-90 55.8 62.1)">3V</text>
<text x="57.6" y="62.1" transform="rotate(-90 57.6 62.1)">AREF</text>
<text x="59.4" y="62.1" transform="rotate(-90 59.4 62.1)">GND</text>
<text x="61.3" y="62.1" transform="rotate(-90 61.3 62.1)">GPIOA0</text>
<text x="63.1" y="62.1" transform="rotate(-90 63.1 62.1)">GPIOA1</text>
<text x="64.9" y="62.1" transform="rotate(-90 64.9 62.1)">GPIOA2</text>
<text x="66.7" y="62.1" transform="rotate(-90 66.7 62.1)">GPIOA3</text>
<text x="68.5" y="62.1" transform="rotate(-90 68.5 62.1)">GPIOA4</text>
<text x="70.4" y="62.1" transform="rotate(-90 70.4 62.1)">GPIOA5</text>
<text x="72.2" y="62.1" transform="rotate(-90 72.2 62.1)">GPIOSCK</text>
<text x="74" y="62.1" transform="rotate(-90 74 62.1)">GPIOMOSI</text>
<text x="75.9" y="62.1" transform="rotate(-90 75.9 62.1)">GPIOMISO</text>
<text x="77.7" y="62.1" transform="rotate(-90 77.7 62.1)">GPIORX</text>
<text x="79.5" y="62.1" transform="rotate(-90 79.5 62.1)">GPIOTX</text>
<text x="81.4" y="62.1" transform="rotate(-90 81.4 62.1)">NC</text>
<text x="28.9" y="67.1">2</text>
<text x="28.9" y="69">3</text>
<text x="28.9" y="70.8">4</text>
<text x="53.1" y="66.3" transform="rotate(-90 53.1 66.3)">1</text>
<text x="54.9" y="66.3" transform="rotate(-90 54.9 66.3)">2</text>
<text x="56.8" y="66.3" transform="rotate(-90 56.8 66.3)">3</text>
<text x="58.6" y="66.3" transform="rotate(-90 58.6 66.3)">4</text>
<text x="60.5" y="66.3" transform="rotate(-90 60.5 66.3)">5</text>
<text x="62.3" y="66.3" transform="rotate(-90 62.3 66.3)">6</text>
<text x="64.1" y="66.3" transform="rotate(-90 64.1 66.3)">7</text>
<text x="65.9" y="66.3" transform="rotate(-90 65.9 66.3)">8</text>
<text x="67.7" y="66.3" transform="rotate(-90 67.7 66.3)">9</text>
<text x="69.6" y="67.1" transform="rotate(-90 69.6 67.1)">10</text>
<text x="71.4" y="67" transform="rotate(-90 71.4 67)">11</text>
<text x="73.2" y="67.1" transform="rotate(-90 73.2 67.1)">12</text>
<text x="75.1" y="67.1" transform="rotate(-90 75.1 67.1)">13</text>
<text x="76.9" y="67.1" transform="rotate(-90 76.9 67.1)">14</text>
<text x="78.7" y="67.1" transform="rotate(-90 78.7 67.1)">15</text>
<text x="80.6" y="67.1" transform="rotate(-90 80.6 67.1)">16</text>
<text x="28.9" y="82.7">1</text>
<text x="28.9" y="84.5">2</text>
<text x="28.9" y="86.3">3</text>
<text x="28.9" y="88.2">4</text>
<text x="197.1" y="86.3">8</text>
<text x="201.3" y="87.1">VDD</text>
<text x="220.1" y="87.2">AIN0</text>
<text x="220.1" y="89">AIN1</text>
<text x="226.9" y="86.3">4</text>
<text x="226.9" y="88.2">5</text>
<text x="118.5" y="90">2</text>
<text x="118.5" y="93.6">5</text>
<text x="122.7" y="90.8">IN</text>
<text x="122.7" y="94.4">CFLY+</text>
<text x="134.4" y="90.8">OUT</text>
<text x="141" y="90">1</text>
<text x="196.2" y="90">10</text>
<text x="197.1" y="95.5">1</text>
<text x="197.1" y="91.8">9</text>
<text x="201.3" y="92.6">SDA</text>
<text x="201.3" y="90.8">SCL</text>
<text x="220.1" y="92.6">AIN2</text>
<text x="220.1" y="94.4">AIN3</text>
<text x="226.9" y="91.8">6</text>
<text x="226.9" y="93.6">7</text>
<text x="23.1" y="101">3</text>
<text x="23.1" y="99.1">4</text>
<text x="118.5" y="97.3">3</text>
<text x="118.5" y="101">4</text>
<text x="122.7" y="98.1">CFLY-</text>
<text x="122.7" y="101.8">GND</text>
<text x="197.1" y="99.1">2</text>
<text x="201.3" y="96.3">ADDR</text>
<text x="201.3" y="99.9">ALERT_RDY</text>
<text x="220.1" y="99.9">GND</text>
<text x="226.9" y="99.1">3</text>
<text x="23.1" y="104.6">1</text>
<text x="23.1" y="102.8">2</text>
<text x="43.6" y="126.5">1</text>
<text x="43.6" y="128.4">2</text>
<text x="43.6" y="130.2">3</text>
<text x="47.8" y="127.3">OUTA</text>
<text x="47.8" y="129.2">-INA</text>
<text x="47.8" y="131">+INA</text>
<text x="73" y="127.3">OUTD</text>
<text x="73.8" y="131">+IND</text>
<text x="74.2" y="129.2">-IND</text>
<text x="80.6" y="130.2">12</text>
<text x="80.6" y="128.4">13</text>
<text x="80.6" y="126.5">14</text>
<text x="43.6" y="132">4</text>
<text x="43.6" y="133.9">5</text>
<text x="43.6" y="135.7">6</text>
<text x="43.6" y="137.5">7</text>
<text x="47.8" y="132.8">V+</text>
<text x="47.8" y="134.7">+INB</text>
<text x="47.8" y="136.5">-INB</text>
<text x="73.8" y="134.7">+INC</text>
<text x="74.2" y="136.5">-INC</text>
<text x="75.9" y="132.8">V-</text>
<text x="80.6" y="137.5">8</text>
<text x="80.6" y="135.7">9</text>
<text x="80.6" y="133.9">10</text>
<text x="80.6" y="132">11</text>
<text x="47.8" y="138.3">OUTB</text>
<text x="73" y="138.3">OUTC</text>
<text x="152.1" y="154.8">V+</text>
<text x="152.2" y="152.9">VL</text>
<text x="157.4" y="152.1">12</text>
<text x="157.4" y="154">13</text>
<text x="134.1" y="159.4">16</text>
<text x="134.9" y="157.6">1</text>
<text x="134.9" y="161.3">9</text>
<text x="139.1" y="158.4">IN1</text>
<text x="139.1" y="160.2">IN2</text>
<text x="40.8" y="164.9">1</text>
<text x="40.8" y="166.7">2</text>
<text x="45" y="165.7">OUTA</text>
<text x="45" y="167.6">-INA</text>
<text x="70.2" y="165.7">OUTD</text>
<text x="71.4" y="167.6">-IND</text>
<text x="77.9" y="166.7">13</text>
<text x="77.9" y="164.9">14</text>
<text x="134.9" y="163.1">8</text>
<text x="134.9" y="166.7">2</text>
<text x="139.1" y="162.1">IN3</text>
<text x="139.1" y="163.9">IN4</text>
<text x="139.1" y="167.6">COM1</text>
<text x="149.6" y="167.6">COM3</text>
<text x="157.4" y="166.7">10</text>
<text x="40.8" y="168.6">3</text>
<text x="40.8" y="170.4">4</text>
<text x="40.8" y="172.3">5</text>
<text x="45" y="169.4">+INA</text>
<text x="45" y="171.2">V+</text>
<text x="45" y="173.1">+INB</text>
<text x="71" y="173.1">+INC</text>
<text x="71" y="169.4">+IND</text>
<text x="73.1" y="171.2">V-</text>
<text x="77.9" y="172.3">10</text>
<text x="77.9" y="170.4">11</text>
<text x="77.9" y="168.6">12</text>
<text x="134.1" y="168.6">15</text>
<text x="134.9" y="172.3">3</text>
<text x="139.1" y="169.4">COM2</text>
<text x="139.1" y="173.1">NO1</text>
<text x="149.6" y="169.4">COM4</text>
<text x="150.9" y="173.1">NO3</text>
<text x="157.4" y="168.6">7</text>
<text x="157.4" y="172.3">11</text>
<text x="40.8" y="174.1">6</text>
<text x="40.8" y="175.9">7</text>
<text x="45" y="174.9">-INB</text>
<text x="45" y="176.7">OUTB</text>
<text x="70.2" y="176.7">OUTC</text>
<text x="71.4" y="174.9">-INC</text>
<text x="77.9" y="175.9">8</text>
<text x="77.9" y="174.1">9</text>
<text x="134.1" y="174.1">14</text>
<text x="139.1" y="174.9">NO2</text>
<text x="150.9" y="174.9">NO4</text>
<text x="152.6" y="178.5">V-</text>
<text x="157.4" y="174.1">6</text>
<text x="157.4" y="177.7">4</text>
<text x="157.4" y="179.5">5</text>
<text x="150.7" y="180.3">GND</text>
</g>
</svg>
